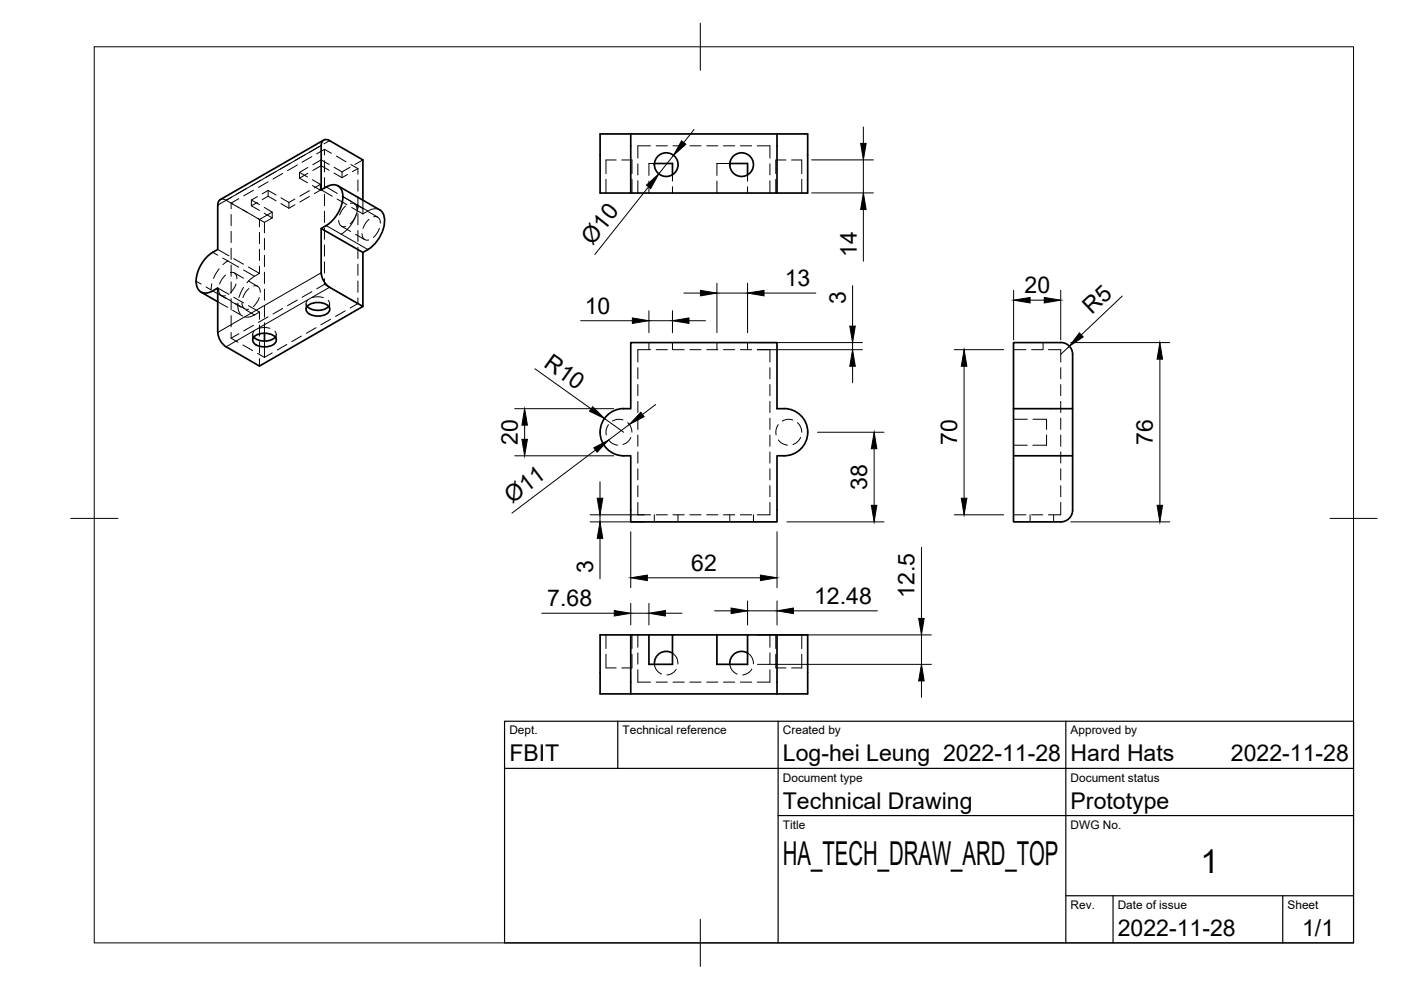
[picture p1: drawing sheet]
<svg xmlns="http://www.w3.org/2000/svg" width="297mm" height="210mm" viewBox="0 0 297 210" stroke-linecap="round" stroke-linejoin="round" font-family="sans-serif">
<!-- layer: Visible -->
<g fill="none" stroke="#000" stroke-width=".36">
<path d="M68.6 29.7l-21.9 12.6M69.9 29.8l7 4.1v8.6M69.9 29.8a1.08 1.08 0 0 0-1.3-.1 1.08 1.08 0 0 0-.5 1.1v9.5a3.6 3.6 0 0 1 3.6-.9 3.3 3.3 0 0 1 .8 3.8 8 8 0 0 1-4.4 5.2v9.4a4 4 0 0 0 1.8 3.1l7 4.1-21.9 12.6-7.1-4.1M71.6 39.4l8.9 5.1a2.99 2.99 0 0 1 1 3.2 8 8 0 0 1-4.6 5.8M133.7 28.4v12.5M138.7 34.7h3.9v2.3M154.7 34.7h3.8v2.4M164.7 28.4v12.5h-37.5v-12.5h44v12.5h-6.5M46.2 43.5v9.4a7.7 7.7 0 0 0-4.5 7.5 2.07 2.07 0 0 0 1.3 1.7 2.07 2.07 0 0 0 2.1-.4M46.7 42.3a1.26 1.26 0 0 0-.5 1.2M68.1 48.4l8.8 5.1v11.5M42.6 61.9l3.6 2.1"/>
<path d="M45.1 61.7l1.1-.6v9.4M46.2 70.5a3.9 3.9 0 0 0 1.8 3M53.8 71.5a3.5 3.5 0 0 0 4.6 0M53.9 71.4a3.4 3.4 0 0 1 4.6 .3 1.26 1.26 0 0 1-1.2 1.7 3.3 3.3 0 0 1-3.6-.9v-.8zM56.1 70.7v1.6M65.1 65a3.5 3.5 0 0 0 4.6 0M65.2 64.9a3.4 3.4 0 0 1 4.6 .3 1.26 1.26 0 0 1-1.2 1.6 3.3 3.3 0 0 1-3.6-.9v-.7zM227.4 75.1a2.51 2.51 0 0 0-2.5-2.5h-10v14h12.5M227.4 75.1v33.1a2.51 2.51 0 0 1-2.5 2.5h-10v-14.1M132.2 86.6h1.5v-14h31v14h1.5M132.2 86.6a5 5 0 0 0-5 5 5 5 0 0 0 5 5h1.5v14.1h31v-14.1h1.5M166.3 86.6a5 5 0 0 1 5 5 5 5 0 0 1-5 5"/>
<path d="M214.9 86.6v10h12.5M133.7 134.6h3.9v6.3h5v-6.3h9.4M137.6 134.6h5M142.6 138.5a2.51 2.51 0 0 0-2.7 0 2.51 2.51 0 0 0-1.1 2.4M152 134.6v6.3h6.5v-6.3h12.7v12.5h-6.5M152 134.6h6.5M158.5 138.4a2.51 2.51 0 0 0-3.8 2.5M164.7 134.6v12.5M133.7 147.1h-6.5v-12.5h6.5v12.5h31"/>
<circle cx="141.3" cy="34.9" r="2.51"/>
<circle cx="157.2" cy="34.9" r="2.51"/>
</g>
<!-- layer: Hidden -->
<g fill="none" stroke="#000" stroke-width=".21">
<path d="M56.8 38.6l-2 1.1M59.9 36.8l-2 1.2M63 35l-2 1.2M63.5 36.5v1.3M63.5 37.8l1.7 .9M63.5 36.5l1.7 1M65.3 35.5l-1.8 1M65.3 36.7l-1.8 1.1M66.1 33.2l-2 1.2M66.2 38.1l1.7 1M67.9 39.1v1.2l-1.7-1M67.9 39.1l-1.2 .7"/>
<path d="M68.1 33.9l-1.8 1M68.1 33.9v1.2M68.1 35.1l-1.8 1M68.1 33.9l1.7 1M68.1 35.1l1.7 1M68.8 31.7l-1.6 .9M68.8 31.7v1.2M68.8 34.1v2.3M68.8 37.6v2.4M68.8 31.7l1.5 .8M70.8 35.5l1.7 .9M70.8 36.7l1.7 1"/>
<path d="M71.3 33.1l2.1 1.2M72.5 36.4v1.3M73.7 37l-1.2 .7M74.2 35.5l-1.7 .9M74.4 34.9l1.5 .8M75.9 35.7l-1.2 .7M75.9 35.7v1.2M75.9 38.1v2.4M76.9 33.9l-1.7 1M128.5 38v2.9M130.6 33.9h-2.1v2.9M131.8 33.9h2.2v2.9"/>
<path d="M134 38v2.9M135.2 34.7v2.4M135.2 38.3v2.6M137.6 38.4v2.5M137.9 30.9h-2.7v2.6M138.7 34.7h-1.1v2.5M139.1 30.9h2.4M142.6 37v1.4M142.6 39.6v1.3M142.7 30.9h2.4M146.3 30.9h2.3M149.8 30.9h2.4"/>
<path d="M152 38.4v2.5M153.4 30.9h2.4M154.7 34.7h-2.7v2.5M157 30.9h2.4M158.5 37.1v1.3M158.5 39.6v1.3M160.5 30.9h2.7v2.6M163.2 34.7v2.4M163.2 38.3v2.6M164.5 38v2.9M166.6 33.9h-2.1v2.9M167.8 33.9h2.2v2.9"/>
<path d="M170 38v2.9M46.2 52.9l2.3 1.3M46.7 42.3l.7-.1 .5 .3 5.7 3.2M47.8 58.3l-.8 .9-.4 1M48.8 57.8a1.11 1.11 0 0 1 1.4 1.3M49 45.5v2.4M49 49v2.4M49 52.6v2.4M49 56.2v2.4M49 59.8v2.3M49.6 54.8l2 1.2M49.7 57.8l1.9 1.2"/>
<path d="M50.7 42.1l-1.7 1v1.2M52.7 56.6l2.3 1.4-1.5 .9-1.2 1.1M52.7 59.6l1.9 1.1M53.3 42.4v1.2M53.3 42.4l1.7 1M53.3 43.6l1.7 1M53.5 45.7l1.5 .8M53.7 40.3l-2 1.2M54.6 41.7l-1.3 .7M54.6 42.9l-1.3 .7M55 46.5v1.6M55 49.3v2.4"/>
<path d="M55 52.8v2.4M55 56.4v1.6M56 44l1.7 1-2.7 1.5M56 45.2l1.7 1M56.1 47.2v2.2M56.1 50.6v2.4M56.1 54.1v2.4M56.1 57.7v2.4M56.9 40.4l-1.3 .7M56.9 40.4v1.2M56.9 41.6l-1.3 .7M56.9 40.4l1.6 1"/>
<path d="M56.9 41.6l1.6 1M57.7 46.2l-1.6 1-1.5-.9M57.7 45v1.2M59.6 41.9l1.7 1v1.2M59.6 43.2l1.7 .9M62.5 42.2l-1.2 .7M62.5 43.4l-1.2 .7M65.6 40.4l-2 1.2M65.6 41.6l-2 1.2M67.9 40.3l-1.2 .8M68.1 40.3l2.3 1.3M68.8 41.2v2.4"/>
<path d="M68.8 44.8v2.4M68.8 48.4v2.4M68.8 51.9v2.4M68.8 55.5v2.4M68.8 59.1v1.2M71.5 42.2l2.1 1.2M71.8 46.7a1.11 1.11 0 0 0 1.4 1.3M72.4 48l1.9 1.1M73.3 43.7l-.8 .9-.5 1M74.3 43.1a1.11 1.11 0 0 1 1.4 1.3M74.6 44l2.3 1.4M75.1 43.2l2 1.1"/>
<path d="M75.4 49.7l1.9 1.1M75.5 45.6l-.5 1-.8 .9M75.9 41.7v2.4M75.9 45.3v2.4M75.9 48.9v2.3M75.9 52.4v2.4M75.9 56v2.4M75.9 59.6v2.4M76.8 49.5a1.13 1.13 0 0 0 1.4 1.4M76.9 42.5v2.9M78.1 44.9l2 1.1M78.2 46.5l-.8 .9-.4 1"/>
<path d="M79.2 46a1.12 1.12 0 0 1 1.4 1.3M80.4 48.4l-.5 1-.7 .9M80.5 44.5l-.6-.2-1.1 .1-1.9 1M46.2 61.1l2.3 1.3M46.2 64l2.1 1.2M46.4 61.4a1.12 1.12 0 0 0 1.4 1.3M46.9 62.6l2 1.1M49 63.3v2.4M49 66.9v2.4M49 70.5v1.2M49 71.7l1.5 .9M49.3 65.8l2.2 1.2"/>
<path d="M49.6 63l2 1.2M49.9 64.3l2 1.2M50 60.2l-.4 1-.8 .9M50.4 64.3l.1 1.1 .4 1.1M50.7 70.8l-1.7 .9M51.3 64.2a1.12 1.12 0 0 0 1.4 1.3M51.5 73.1l2.1 1.2M51.6 60.9l-.9 2.2M52.7 64.8l2.3 1.4M52.8 61.2l-.8 .9-.5 1M53.6 70.9v1.2M53.7 69l-2 1.2"/>
<path d="M53.8 60.6a1.11 1.11 0 0 1 1.4 1.4M53.9 70.2l-.2 .3a.86 .86 0 0 0 .1 1M54.6 74.9l1.5 .9M54.9 69.6l1.2-.2 1.1 .2M55 63.1l-.5 1-.8 .9M55 66.2l-1.9 1h-1.2M55 66.2v1.5M55 68.9v2.4M55 72.5v2.4M55 76v1.6M56.1 61.3v2.4M56.1 64.9v2.3"/>
<path d="M56.1 68.4v2.3M56.1 72.3v3.5M56.8 67.2l-2 1.2M57.7 74.8l-1.6 1M58.3 70.2l.2 .3a.86 .86 0 0 1-.2 1M58.6 70.9v1.2M59.9 65.4l-2 1.2M60.8 73l-2 1.2M63 63.6l-2 1.2M63.9 71.3l-2.1 1.1M64.9 64.4v1.2M65.2 63.7a.89 .89 0 0 0-.1 1.3"/>
<path d="M66.1 61.8l-2 1.2M66.2 63.1l1.2-.2 1.2 .2M67 69.5l-2.1 1.2M68.8 60.3l-1.6 .9M68.8 60.3l1.5 .8M69.6 63.7l.3 .5-.2 .8M69.9 64.4v1.2M70.1 67.7l-2.1 1.2M71.3 61.7l2.1 1.2M73.2 65.9l-2.1 1.2M74.4 63.5l1.5 .9M75.9 63.2v1.2"/>
<path d="M75.9 64.4l-1.7 .9M135.2 77.9v2.4M137.6 72.6v1.5M137.9 74.1h-2.7v2.7M139.1 74.1h2.4M142.6 72.6v1.5M142.7 74.1h2.4M146.3 74.1h2.3M149.8 74.1h2.4M152 72.6v1.5M153.4 74.1h2.4M157 74.1h2.4"/>
<path d="M158.5 72.6v1.5M160.5 74.1h2.7v2.7M163.2 77.9v2.4M214.9 74.1h2.6M218.7 74.1h2.4M221.1 72.6v1.5M222.3 74.1h2.6v2.7M224.9 77.9v2.4M129 90l-.1 .3a2.63 2.63 0 0 0-.4 1.9M129 93.3l.1 .1a2.59 2.59 0 0 0 1.9 1M132.1 89l-.4-.1a2.66 2.66 0 0 0-1.8 .4M133.1 89.6l.5 .7 .4 1.3"/>
<path d="M133.8 92.7l-.2 .3a2.59 2.59 0 0 1-1.5 1.2M135.2 81.5v2.4M135.2 85.1v2.4M135.2 88.7v2.4M135.2 92.2v2.4M135.2 95.8v2.4M135.2 99.4v2.4M163.2 81.5v2.4M163.2 85.1v2.4M163.2 88.7v2.4M163.2 92.2v2.4M163.2 95.8v2.4"/>
<path d="M163.2 99.4v2.4M165 90l-.2 .3a2.77 2.77 0 0 0-.3 1.9M165 93.3l.1 .1a2.7 2.7 0 0 0 1.9 1M168.1 89l-.4-.1a2.66 2.66 0 0 0-1.8 .4M169.1 89.6l.2 .3a2.83 2.83 0 0 1 .7 1.7M169.8 92.7l-.2 .3a2.63 2.63 0 0 1-1.5 1.2M214.9 94.4h2.9M214.9 88.9h2.9M219 88.9h2.9v2.2M221.9 92.2v2.2h-2.9M224.9 81.5v2.4M224.9 85.1v2.4"/>
<path d="M224.9 88.7v2.4M224.9 92.2v2.4M224.9 95.8v2.4M224.9 99.4v2.4M135.2 103v2.3M135.2 106.5v2.6h2.7M138.7 109.1v1.6M139.1 109.1h2.4M142.7 109.1h2.4M143.7 109.1v1.6M146.3 109.1h2.3M149.8 109.1h2.4"/>
<path d="M153.4 109.1h2.4M154.7 109.1v1.6M157 109.1h2.4M159.7 109.1v1.6M163.2 103v2.3M163.2 106.5v2.6h-2.7M214.9 109.1h2.6M218.4 109.1v1.6M218.7 109.1h2.4M223.4 109.1v1.6M224.9 106.5v2.6h-2.6M224.9 103v2.3"/>
<path d="M128.5 138.7v2.9h2.1M128.5 134.6v2.9M134 138.7v2.9h-2.2M134 134.6v2.9M135.2 134.6v2.6M135.2 138.4v2.4M142.6 138.5a2.45 2.45 0 0 1 1.1 2.3M158.5 138.5l.4 .2a2.44 2.44 0 0 1 .8 2M163.2 134.6v2.6M163.2 138.4v2.4M164.5 138.7v2.9h2.1M164.5 134.6v2.9"/>
<path d="M170 138.7v2.9h-2.2M170 134.6v2.9M135.2 142v2.6h2.7M138.7 140.9a2.55 2.55 0 0 0 1.6 2M139.1 144.6h2.4M142.7 144.6h2.4M143.4 141.9l-.2 .2a2.48 2.48 0 0 1-1.8 1M146.3 144.6h2.3M149.8 144.6h2.4M153.4 144.6h2.4M154.7 140.9a2.44 2.44 0 0 0 1.6 2M157 144.6h2.4"/>
<path d="M159.4 141.9l-.6 .7-1.3 .5M163.2 142v2.6h-2.7"/>
</g>
<!-- layer: Hidden Narrow -->
<g fill="none" stroke="#000" stroke-width=".21">
<path d="M52.2 40l-2.1 1.2M55.3 38.2l-2.1 1.2M58.4 36.4l-2.1 1.2M61.5 34.7l-2.1 1.1M64.6 32.9l-2.1 1.2M67.7 31.1l-2.1 1.2M69.2 39.6l2.3 1.4M69.9 29.8l-1.2 .7M41.6 59.6l1.1 .6M45.1 53.5l1.1 .6M46.5 57l-1.2 2M47.2 54.7l1.1 .6"/>
<path d="M48.3 55.3l-1 .8M48.3 55.3l2.3 1.4M49.1 41.8l-1.2 .7M51.6 57.2l2.4 1.4M72.5 41.6l2.1 1.2M75.6 43.4l2.4 1.3M44.9 60.2l-.2 1.3-1-.7M46.2 62.3l1.8 1M49 63.9l2.1 1.2M52.1 65.7l1.9 1.1"/>
</g>
<!-- layer: Visible Narrow -->
<path d="M68.1 30.9l-21.9 12.6M68.1 57.8l-21.9 12.7M69.2 47.8l3.1 1.8M72.3 49.6l5.7 3.3M72.7 41.7l3.2 1.8a7.8 7.8 0 0 1-3.5 6.1M45.1 61.7l1.1 .6M69.9 60.9l-22 12.6" fill="none" stroke="#000" stroke-width=".21"/>
<!-- layer: BORDER -->
<path d="M20 9.9h267v190h-267zM148.5 4.9v10M15 109.9h10M282 109.9h10M148.5 194.9v10" fill="none" stroke="#000" stroke-width=".21"/>
<!-- layer: TITLEBLOCK -->
<path d="M107 152.9h180v47h-180zM131 152.9v10M165 152.9v47M226 152.9v47M107 162.9h180M165 172.9h122M226 189.9h61M236 189.9v10M272 189.9v10" fill="none" stroke="#000" stroke-width=".25"/>
<!-- layer: FD_Dimensions -->
<g fill="none" stroke="#000" stroke-width=".21">
<path d="M137.5 39.6l-11.4 14.4M142.8 32.9l-3.1 4M147.2 27.5l-2.2 2.7M172.1 33.9h13.1M183 26.9v3.5M183 33.9v7M172.1 40.9h13.1M183 44.4v11M113.4 78.2l11.9 8.5M123.1 68h11M137.6 65.9v4.6M137.6 68h5"/>
<path d="M142.6 65.9v4.6M145 62.1h3.5M146.1 68h3.5M152 60v10.5M152 62.1h6.5M158.5 60v10.5M160.6 72.6h22.3M160.6 74.1h22.3M162 62.1h11M180.8 60.6v8.5M180.8 72.6v1.5M180.8 77.7v3.4"/>
<path d="M202.3 74.1h10.5M204.4 77.7v27.9M214.9 61.5v10.5M218.4 63.6h3M224.9 61.5v10.5M226.7 73.4l-1.8 1.7M227 72.6h21M237.9 62.8l-8.6 8.2M245.9 76.2v30.9M109.1 86.6h21M109.1 96.6h21M111.2 90.1v3"/>
<path d="M126.3 95.4l-17.8 13.4M128.2 88.7l4 2.9M133.4 90l-4.3 3.3M139 85.8l-2.8 2.1M173.3 91.6h14.1M185.3 95.1v12M125.1 110.7h11.5M125.1 109.1h11.5M127.2 102.1v3.5M127.2 109.1v1.6M127.2 114.1v8.6M133.7 112.7v11.9"/>
<path d="M164.7 112.7v11.9M166.8 110.7h20.6M195.4 116v15.1M202.3 109.1h10.5M227 110.7h21M114.9 130h15.3M133.7 127.9v4.6M133.7 130h3.9M137.2 122.5h24M137.6 127.9v4.6M141.1 130h3.5M151.5 129.5h3.5"/>
<path d="M158.5 127.4v5.1M158.5 129.5h6.2M160.6 134.6h36.9M164.7 127.4v5.1M168.2 129.5h17.8M195.4 134.6v6.3M160.6 140.9h36.9M195.4 144.4v3.5"/>
</g>
<g fill="#000" stroke="#000" stroke-width=".21">
<path d="M137.1 39.3l2.6-2.4-1.7 3.1zM144.5 29.9l.9 .7-2.6 2.3zM182.5 30.4h1.1l-.6 3.5zM183 40.9l.6 3.5h-1.1zM134.1 67.4l3.5 .6-3.5 .6zM142.6 68l3.5-.6v1.2zM148.5 61.6l3.5 .5-3.5 .6zM158.5 62.1l3.5-.5v1.1zM180.8 74.1l.5 3.6h-1.1zM180.2 69.1h1.1l-.5 3.5zM204.4 74.1l.6 3.6h-1.2zM214.9 63.6l3.5-.5v1.1z"/>
<path d="M221.4 63.1l3.5 .5-3.5 .6zM228.9 70.6l.8 .8-3 2zM245.9 72.6l.6 3.6h-1.2zM111.2 86.6l.6 3.5h-1.1zM110.7 93.1h1.1l-.6 3.5zM125.7 86.2l2.5 2.5-3.2-1.5zM125.9 94.9l3.2-1.6-2.5 2.6zM135.9 87.4l.7 .9-3.2 1.7zM185.3 91.6l.6 3.5h-1.2zM126.6 105.6h1.2l-.6 3.5zM127.2 110.7l.6 3.4h-1.2zM184.7 107.1h1.2l-.6 3.6z"/>
<path d="M203.8 105.6h1.2l-.6 3.5zM245.3 107.1h1.2l-.6 3.6zM130.2 129.4l3.5 .6-3.5 .6zM133.7 122.5l3.5-.6v1.2zM137.6 130l3.5-.6v1.2zM155 128.9l3.5 .6-3.5 .6zM161.2 121.9l3.5 .6-3.5 .6zM164.7 129.5l3.5-.6v1.2zM194.8 131.1h1.1l-.5 3.5zM195.4 140.9l.5 3.5h-1.1z"/>
</g>
<g font-size="7">
<text x="166" y="183.4">HA_TECH_DRAW_ARD_TOP</text>
<text x="254.5" y="185.2">1</text>
</g>
<g font-size="4.9">
<text x="125.6" y="52.1" transform="rotate(-52 125.6 52.1)">Ø10</text>
<text x="181.7" y="54.5" transform="rotate(-90 181.7 54.5)">14</text>
<text x="166.4" y="60.7">13</text>
<text x="179.3" y="64.4" transform="rotate(-90 179.3 64.4)">3</text>
<text x="217.2" y="62.2">20</text>
<text x="124" y="66.5">10</text>
<text x="231.5" y="66.9" transform="rotate(-43 231.5 66.9)">R5</text>
<text x="115.1" y="77.6" transform="rotate(35 115.1 77.6)">R10</text>
<text x="109.8" y="94.3" transform="rotate(-90 109.8 94.3)">20</text>
<text x="202.9" y="94.4" transform="rotate(-90 202.9 94.4)">70</text>
<text x="244.5" y="94.4" transform="rotate(-90 244.5 94.4)">76</text>
<text x="108.6" y="106.8" transform="rotate(-37 108.6 106.8)">Ø11</text>
<text x="183.9" y="103.9" transform="rotate(-90 183.9 103.9)">38</text>
<text x="125.8" y="121.5" transform="rotate(-90 125.8 121.5)">3</text>
<text x="146.6" y="121">62</text>
<text x="116" y="128.6">7.68</text>
<text x="172.6" y="128.1">12.48</text>
<text x="193.9" y="126.7" transform="rotate(-90 193.9 126.7)">12.5</text>
<text x="108" y="161.4">FBIT</text>
<text x="166" y="161.4">Log-hei Leung 2022-11-28</text>
<text x="227" y="161.4">Hard Hats</text>
<text x="261" y="161.4">2022-11-28</text>
<text x="166" y="171.4">Technical Drawing</text>
<text x="227" y="171.4">Prototype</text>
<text x="237" y="198.4">2022-11-28</text>
<text x="276.1" y="198.6">1/1</text>
</g>
<g font-size="2.5">
<text x="108" y="155.7">Dept.</text>
<text x="132" y="155.7">Technical reference</text>
<text x="166" y="155.7">Created by</text>
<text x="227" y="155.7">Approved by</text>
<text x="166" y="165.7">Document type</text>
<text x="227" y="165.7">Document status</text>
<text x="166" y="175.7">Title</text>
<text x="227" y="175.7">DWG No.</text>
<text x="227" y="192.7">Rev.</text>
<text x="237" y="192.7">Date of issue</text>
<text x="273" y="192.7">Sheet</text>
</g>
</svg>
